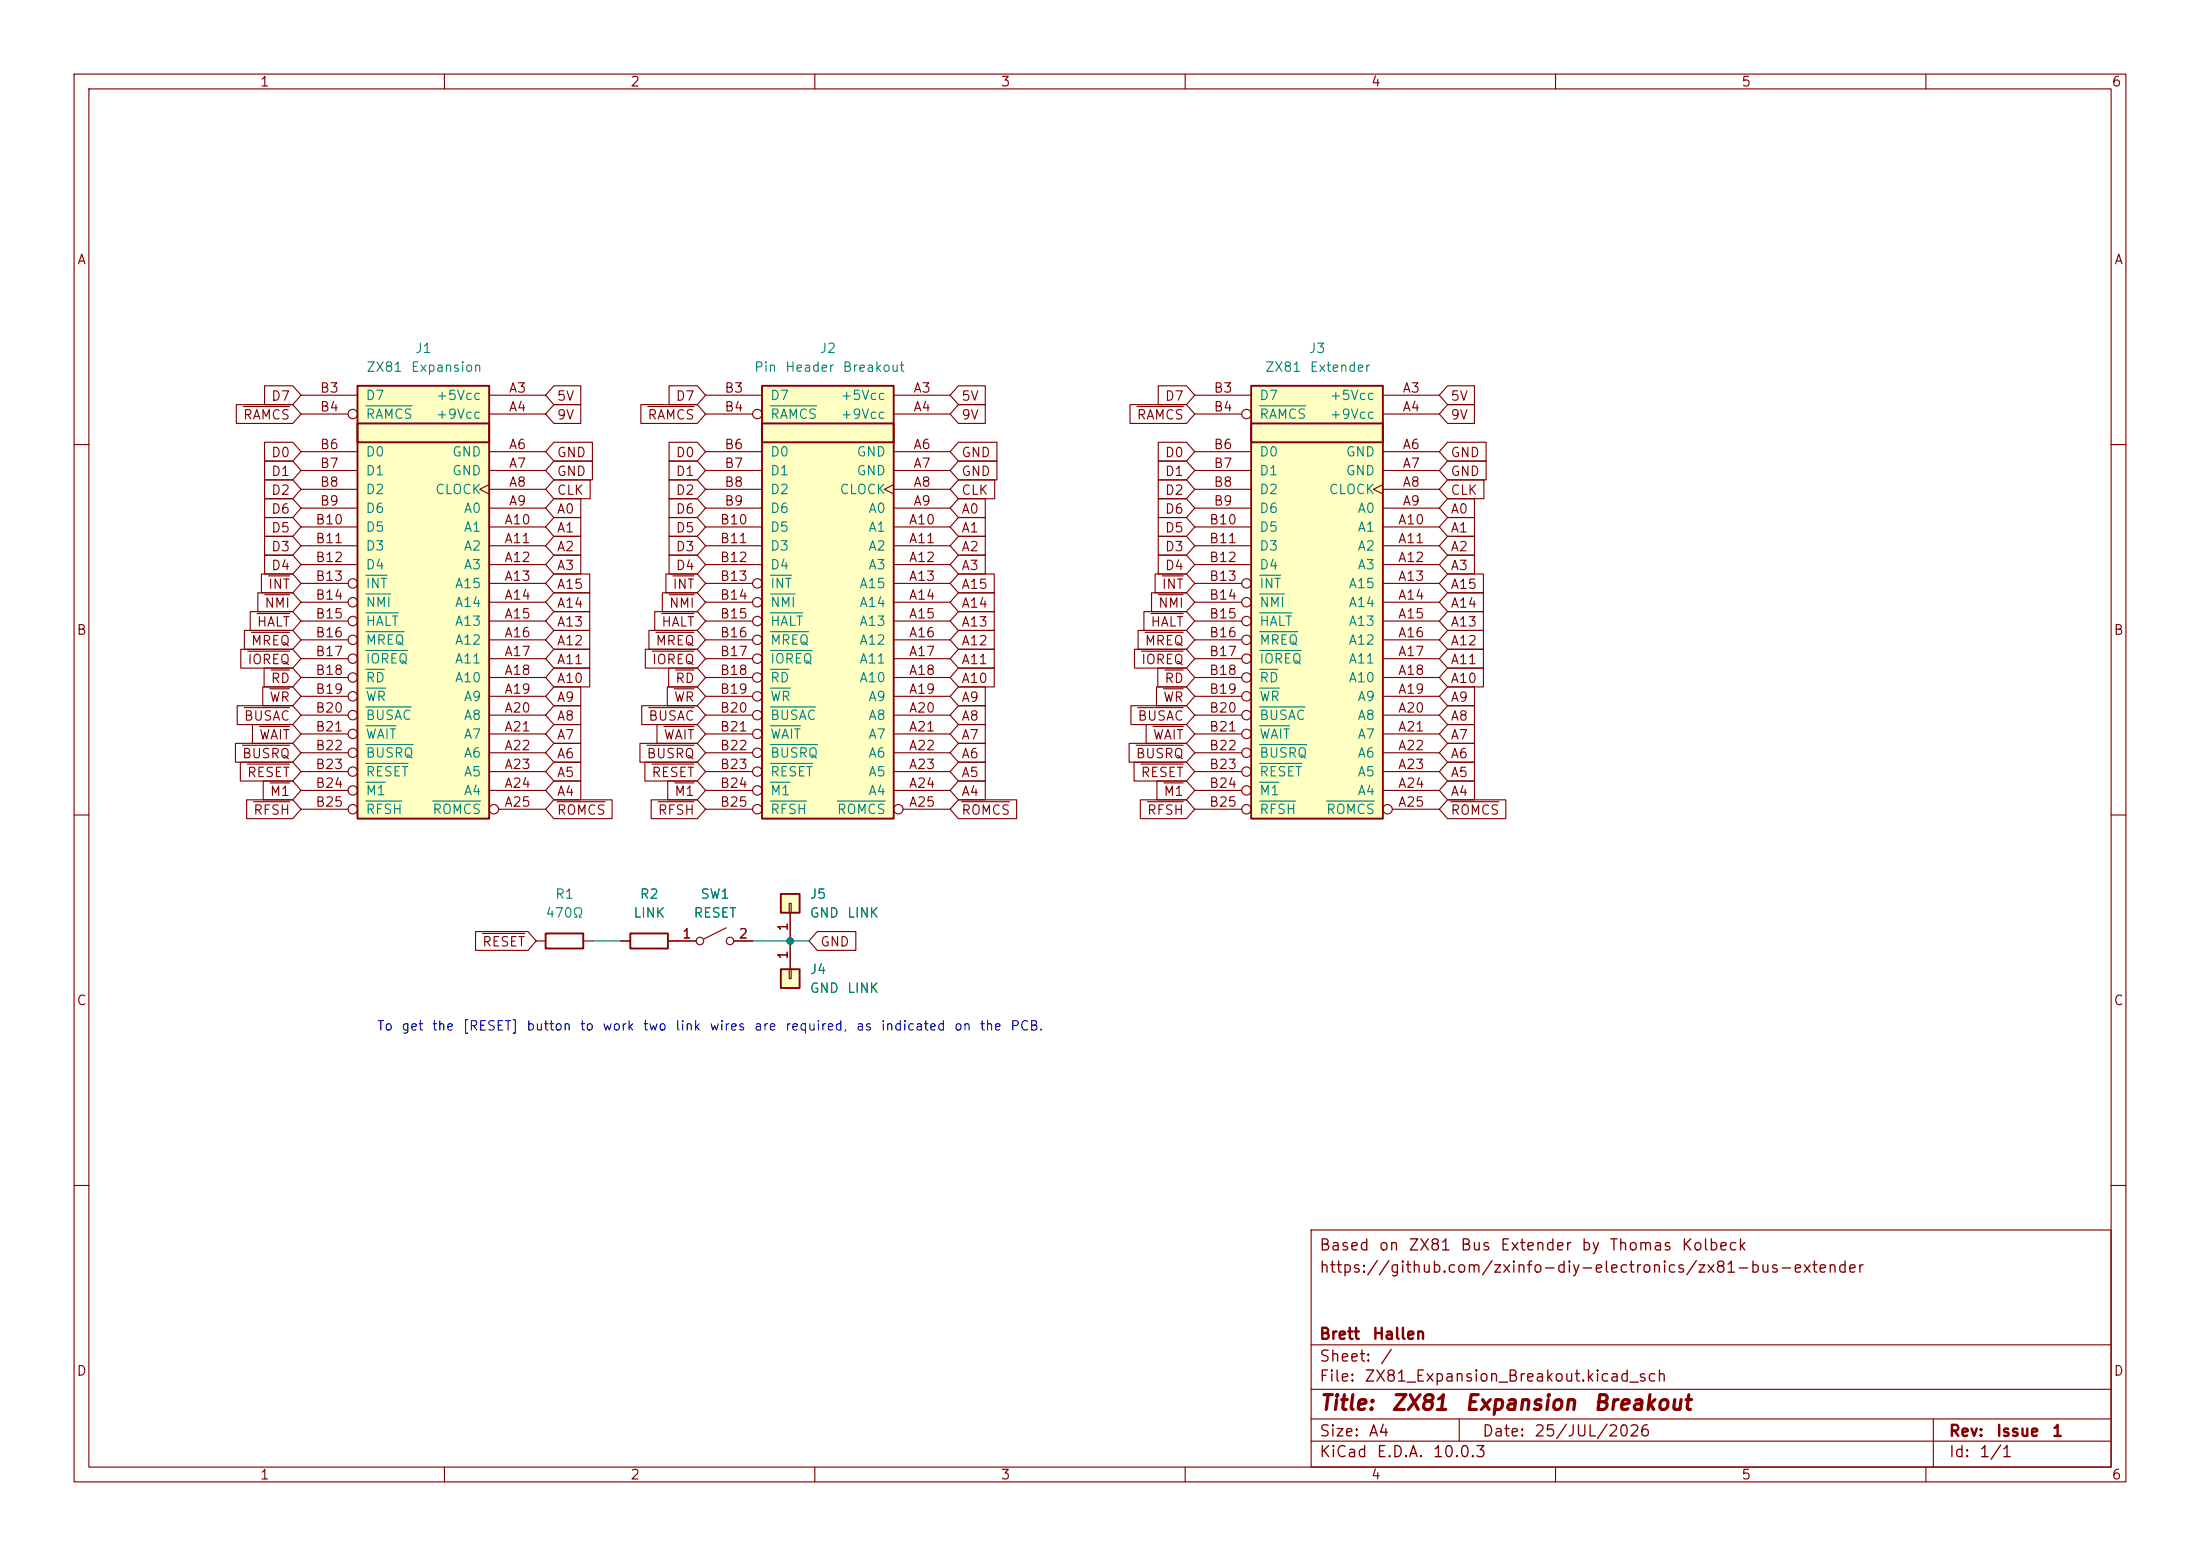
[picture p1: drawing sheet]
<svg xmlns="http://www.w3.org/2000/svg" width="297mm" height="210mm" viewBox="0 0 297 210" stroke-linecap="round" stroke-linejoin="round" font-family="sans-serif">
<g fill="none" stroke="#840000" stroke-width=".15">
<path d="M10 10h277v190h-277zM12 12h273v186h-273zM60 10v2M110 10v2M160 10v2M210 10v2M260 10v2M10 60h2M285 60h2M10 110h2M285 110h2M10 160h2"/>
<path d="M177 166h108v32h-108zM285 160h2M60 198v2M110 198v2M160 198v2M177 194.5h108M177 191.5h108M177 187.5h108M177 181.5h108M197 191.5v3M210 198v2M260 198v2"/>
<path d="M261 191.5v6.5"/>
</g>
<path d="M168.9 52.1h17.8v58.4h-17.8z" fill="#ffffc2"/>
<path d="M168.9 52.1h17.8v58.4h-17.8zM168.9 57.2h17.8v2.5h-17.8z" fill="none" stroke="#840000" stroke-width=".25"/>
<g fill="none" stroke="#840000" stroke-width=".15">
<path d="M161.3 53.3h7.6M161.3 55.9h6.3M186.7 53.3h7.6M186.7 55.9h7.6M161.3 61h7.6M161.3 63.5h7.6M161.3 66h7.6M161.3 68.6h7.6M161.3 71.1h7.6M161.3 73.7h7.6M161.3 76.2h7.6M161.3 78.7h6.3"/>
<path d="M186.7 65.4l-1.3 .6 1.3 .7M186.7 61h7.6M186.7 63.5h7.6M186.7 66h7.6M186.7 68.6h7.6M186.7 71.1h7.6M186.7 73.7h7.6M186.7 76.2h7.6M186.7 78.7h7.6M161.3 81.3h6.3M161.3 83.8h6.3M161.3 86.4h6.3"/>
<path d="M161.3 88.9h6.3M161.3 91.4h6.3M161.3 94h6.3M161.3 96.5h6.3M161.3 99.1h6.3M186.7 81.3h7.6M186.7 83.8h7.6M186.7 86.4h7.6M186.7 88.9h7.6M186.7 91.4h7.6M186.7 94h7.6M186.7 96.5h7.6"/>
<path d="M186.7 99.1h7.6M161.3 101.6h6.3M161.3 104.1h6.3M161.3 106.7h6.3M161.3 109.2h6.3M186.7 101.6h7.6M186.7 104.1h7.6M186.7 106.7h7.6M188 109.2h6.3"/>
<circle cx="168.3" cy="55.9" r=".63"/>
<circle cx="168.3" cy="78.7" r=".63"/>
<circle cx="168.3" cy="88.9" r=".63"/>
<circle cx="168.3" cy="91.4" r=".63"/>
<circle cx="168.3" cy="99.1" r=".63"/>
<circle cx="168.3" cy="86.4" r=".63"/>
<circle cx="168.3" cy="96.5" r=".63"/>
<circle cx="168.3" cy="94" r=".63"/>
<circle cx="168.3" cy="81.3" r=".63"/>
<circle cx="168.3" cy="83.8" r=".63"/>
<circle cx="168.3" cy="104.1" r=".63"/>
<circle cx="168.3" cy="106.7" r=".63"/>
<circle cx="168.3" cy="101.6" r=".63"/>
<circle cx="168.3" cy="109.2" r=".63"/>
<circle cx="187.3" cy="109.2" r=".63"/>
</g>
<g fill="none" stroke="#008484" stroke-width=".15">
<path d="M170.1 54.8h6.2M170.1 77.6h2.8M170.1 80.2h3.3M170.1 82.7h4.3M170.1 85.3h5.1M170.1 87.8h5.6M170.1 90.3h2.4M170.1 92.9h2.6M170.1 95.4h6.1M170.1 98h4M170.1 108.1h4.8M170.1 100.5h6.3"/>
<path d="M170.1 103h5.6M170.1 105.6h2.6M179.1 108.1h6.4"/>
</g>
<path d="M48.3 52.1h17.7v58.4h-17.7z" fill="#ffffc2"/>
<path d="M48.3 52.1h17.7v58.4h-17.7zM48.3 57.2h17.7v2.5h-17.7z" fill="none" stroke="#840000" stroke-width=".25"/>
<g fill="none" stroke="#840000" stroke-width=".15">
<path d="M40.6 53.3h7.7M40.6 55.9h6.4M66 53.3h7.7M66 55.9h7.7M40.6 61h7.7M40.6 63.5h7.7M40.6 66h7.7M40.6 68.6h7.7M40.6 71.1h7.7M40.6 73.7h7.7M40.6 76.2h7.7M40.6 78.7h6.4"/>
<path d="M66 65.4l-1.2 .6 1.2 .7M66 61h7.7M66 63.5h7.7M66 66h7.7M66 68.6h7.7M66 71.1h7.7M66 73.7h7.7M66 76.2h7.7M66 78.7h7.7M40.6 81.3h6.4M40.6 83.8h6.4M40.6 86.4h6.4"/>
<path d="M40.6 88.9h6.4M40.6 91.4h6.4M40.6 94h6.4M40.6 96.5h6.4M40.6 99.1h6.4M66 81.3h7.7M66 83.8h7.7M66 86.4h7.7M66 88.9h7.7M66 91.4h7.7M66 94h7.7M66 96.5h7.7"/>
<path d="M66 99.1h7.7M40.6 101.6h6.4M40.6 104.1h6.4M40.6 106.7h6.4M40.6 109.2h6.4M66 101.6h7.7M66 104.1h7.7M66 106.7h7.7M67.3 109.2h6.4M91.4 127h2.6M98 125.2l-3 1.5M99.1 127h2.5"/>
<circle cx="47.6" cy="55.9" r=".63"/>
<circle cx="47.6" cy="78.7" r=".63"/>
<circle cx="47.6" cy="81.3" r=".63"/>
<circle cx="47.6" cy="88.9" r=".63"/>
<circle cx="47.6" cy="83.8" r=".63"/>
<circle cx="47.6" cy="86.4" r=".63"/>
<circle cx="47.6" cy="91.4" r=".63"/>
<circle cx="47.6" cy="96.5" r=".63"/>
<circle cx="47.6" cy="94" r=".63"/>
<circle cx="47.6" cy="99.1" r=".63"/>
<circle cx="47.6" cy="101.6" r=".63"/>
<circle cx="47.6" cy="106.7" r=".63"/>
<circle cx="47.6" cy="104.1" r=".63"/>
<circle cx="47.6" cy="109.2" r=".63"/>
<circle cx="66.7" cy="109.2" r=".63"/>
<circle cx="94.5" cy="127" r=".51"/>
<circle cx="98.6" cy="127" r=".51"/>
</g>
<g fill="none" stroke="#008484" stroke-width=".15">
<path d="M49.4 54.8h6.2M49.4 77.6h2.9M49.4 80.2h3.3M49.4 82.7h4.4M49.4 85.3h5.2M49.4 87.8h5.6M49.4 90.3h2.5M49.4 92.9h2.7M49.4 95.4h6.1M49.4 98h4.1M49.4 108.1h4.9M49.4 100.5h6.4"/>
<path d="M49.4 103h5.7M49.4 105.6h2.6M58.4 108.1h6.5"/>
</g>
<path d="M105.4 120.7h2.5v2.5h-2.5z" fill="#ffffc2"/>
<path d="M105.4 120.7h2.5v2.5h-2.5z" fill="none" stroke="#840000" stroke-width=".25"/>
<path d="M106.6 121.9h.2v1.3h-.2zM106.7 123.2v3.8" fill="none" stroke="#840000" stroke-width=".15"/>
<path d="M105.4 130.8h2.5v2.6h-2.5z" fill="#ffffc2"/>
<path d="M105.4 130.8h2.5v2.6h-2.5z" fill="none" stroke="#840000" stroke-width=".25"/>
<path d="M106.6 130.8h.2v1.3h-.2zM106.7 127v3.8" fill="none" stroke="#840000" stroke-width=".15"/>
<path d="M102.9 52.1h17.7v58.4h-17.7z" fill="#ffffc2"/>
<path d="M102.9 52.1h17.7v58.4h-17.7zM102.9 57.2h17.7v2.5h-17.7zM73.7 126h5v2h-5zM85.1 126h5.1v2h-5.1z" fill="none" stroke="#840000" stroke-width=".25"/>
<g fill="none" stroke="#840000" stroke-width=".15">
<path d="M31.9 54.6h7.6l1.1 1.3-1.1 1.3h-7.6zM32.8 54.9h6.3M35.7 59.7h3.8l1.1 1.3-1.1 1.2h-3.8zM35.7 52.1h3.8l1.1 1.2-1.1 1.3h-3.8zM74.8 59.7h5.2v2.5h-5.2l-1.1-1.2zM74.8 52.1h3.6v2.5h-3.6l-1.1-1.3zM74.8 54.6h3.6v2.6h-3.6l-1.1-1.3zM86.5 54.6h7.6l1.1 1.3-1.1 1.3h-7.6zM87.5 54.9h6.2M90.3 59.7h3.8l1.1 1.3-1.1 1.2h-3.8zM90.3 52.1h3.8l1.1 1.2-1.1 1.3h-3.8zM95.2 53.3h7.7"/>
<path d="M95.2 55.9h6.4M120.6 53.3h7.7M120.6 55.9h7.7M129.4 59.7h5.2v2.5h-5.2l-1.1-1.2zM129.4 52.1h3.6v2.5h-3.6l-1.1-1.3zM129.4 54.6h3.6v2.6h-3.6l-1.1-1.3zM152.6 54.6h7.6l1.1 1.3-1.1 1.3h-7.6zM153.5 54.9h6.2M156.4 59.7h3.8l1.1 1.3-1.1 1.2h-3.8zM156.4 52.1h3.8l1.1 1.2-1.1 1.3h-3.8zM195.4 54.6h3.7v2.6h-3.7l-1.1-1.3zM195.4 52.1h3.7v2.5h-3.7l-1.1-1.3z"/>
<path d="M195.4 59.7h5.2v2.5h-5.2l-1.1-1.2zM35.3 77.5h4.2l1.1 1.2-1.1 1.3h-4.2zM35.7 74.9h3.8l1.1 1.3-1.1 1.3h-3.8zM35.7 72.4h3.8l1.1 1.3-1.1 1.2h-3.8zM35.7 64.8h3.8l1.1 1.2-1.1 1.3h-3.8zM35.7 69.8h3.8l1.1 1.3-1.1 1.3h-3.8zM35.7 62.2h3.8l1.1 1.3-1.1 1.3h-3.8zM35.7 67.3h3.8l1.1 1.3-1.1 1.3h-3.8zM36.2 77.7h2.9M74.8 77.5h4.8v2.5h-4.8l-1.1-1.3zM74.8 74.9h3.6v2.6h-3.6l-1.1-1.3zM74.8 72.4h3.6v2.5h-3.6l-1.1-1.2z"/>
<path d="M74.8 62.2h5.2v2.6h-5.2l-1.1-1.3zM74.8 69.8h3.6v2.6h-3.6l-1.1-1.3zM74.8 64.8h4.9v2.5h-4.9l-1.1-1.3zM74.8 67.3h3.6v2.6h-3.6l-1.1-1.3zM89.9 77.5h4.2l1.1 1.2-1.1 1.3h-4.2zM90.3 64.8h3.8l1.1 1.2-1.1 1.3h-3.8zM90.3 62.2h3.8l1.1 1.3-1.1 1.3h-3.8zM90.3 67.3h3.8l1.1 1.3-1.1 1.3h-3.8zM90.3 69.8h3.8l1.1 1.3-1.1 1.3h-3.8zM90.3 74.9h3.8l1.1 1.3-1.1 1.3h-3.8zM90.3 72.4h3.8l1.1 1.3-1.1 1.2h-3.8zM90.8 77.7h2.9"/>
<path d="M95.2 61h7.7M95.2 63.5h7.7M95.2 66h7.7M95.2 68.6h7.7M95.2 71.1h7.7M95.2 73.7h7.7M95.2 76.2h7.7M95.2 78.7h6.4M120.6 65.4l-1.2 .6 1.2 .7M120.6 61h7.7M120.6 63.5h7.7M120.6 66h7.7"/>
<path d="M120.6 68.6h7.7M120.6 71.1h7.7M120.6 73.7h7.7M120.6 76.2h7.7M120.6 78.7h7.7M129.4 67.3h3.6v2.6h-3.6l-1.1-1.3zM129.4 64.8h4.9v2.5h-4.9l-1.1-1.3zM129.4 62.2h5.2v2.6h-5.2l-1.1-1.3zM129.4 77.5h4.8v2.5h-4.8l-1.1-1.3zM129.4 74.9h3.6v2.6h-3.6l-1.1-1.3zM129.4 69.8h3.6v2.6h-3.6l-1.1-1.3zM129.4 72.4h3.6v2.5h-3.6l-1.1-1.2z"/>
<path d="M155.9 77.5h4.3l1.1 1.2-1.1 1.3h-4.3zM156.4 72.4h3.8l1.1 1.3-1.1 1.2h-3.8zM156.4 69.8h3.8l1.1 1.3-1.1 1.3h-3.8zM156.4 64.8h3.8l1.1 1.2-1.1 1.3h-3.8zM156.4 67.3h3.8l1.1 1.3-1.1 1.3h-3.8zM156.4 62.2h3.8l1.1 1.3-1.1 1.3h-3.8zM156.4 74.9h3.8l1.1 1.3-1.1 1.3h-3.8zM156.9 77.7h2.8M195.4 64.8h4.9v2.5h-4.9l-1.1-1.3zM195.4 77.5h4.9v2.5h-4.9l-1.1-1.3zM195.4 72.4h3.7v2.5h-3.7l-1.1-1.2zM195.4 74.9h3.7v2.6h-3.7l-1.1-1.3z"/>
<path d="M195.4 62.2h5.2v2.6h-5.2l-1.1-1.3zM195.4 67.3h3.7v2.6h-3.7l-1.1-1.3zM195.4 69.8h3.7v2.6h-3.7l-1.1-1.3zM32 95.2h7.5l1.1 1.3-1.1 1.3h-7.5zM32.5 87.6h7l1.1 1.3-1.1 1.3h-7zM33 95.5h6.1M33 85.1h6.5l1.1 1.3-1.1 1.2h-6.5zM33.5 87.9h5.6M33.8 82.5h5.7l1.1 1.3-1.1 1.3h-5.7zM33.9 85.3h5.2M34.1 97.8h5.4l1.1 1.3-1.1 1.2h-5.4zM34.7 82.8h4.4"/>
<path d="M34.8 80h4.7l1.1 1.3-1.1 1.3h-4.7zM35 98h4.1M35.5 92.7h4l1.1 1.3-1.1 1.3h-4zM35.7 90.2h3.8l1.1 1.2-1.1 1.3h-3.8zM35.7 80.3h3.4M36.4 93h2.7M36.6 90.4h2.5M74.8 97.8h3.6v2.5h-3.6l-1.1-1.2zM74.8 95.2h3.6v2.6h-3.6l-1.1-1.3zM74.8 90.2h4.8v2.5h-4.8l-1.1-1.3zM74.8 87.6h4.8v2.6h-4.8l-1.1-1.3zM74.8 92.7h3.6v2.6h-3.6l-1.1-1.3z"/>
<path d="M74.8 85.1h4.8v2.5h-4.8l-1.1-1.2zM74.8 82.5h4.8v2.6h-4.8l-1.1-1.3zM74.8 80h4.8v2.6h-4.8l-1.1-1.3zM86.6 95.2h7.5l1.1 1.3-1.1 1.3h-7.5zM87.1 87.6h7l1.1 1.3-1.1 1.3h-7zM87.6 95.5h6.1M87.6 85.1h6.5l1.1 1.3-1.1 1.2h-6.5zM88.1 87.9h5.6M88.4 82.5h5.7l1.1 1.3-1.1 1.3h-5.7zM88.5 85.3h5.2M88.7 97.8h5.4l1.1 1.3-1.1 1.2h-5.4zM89.3 82.8h4.4"/>
<path d="M89.4 80h4.7l1.1 1.3-1.1 1.3h-4.7zM89.6 98h4.1M90.1 92.7h4l1.1 1.3-1.1 1.3h-4zM90.3 90.2h3.8l1.1 1.2-1.1 1.3h-3.8zM90.4 80.3h3.3M91 93h2.7M91.2 90.4h2.5M95.2 81.3h6.4M95.2 83.8h6.4M95.2 86.4h6.4M95.2 88.9h6.4M95.2 91.4h6.4"/>
<path d="M95.2 94h6.4M95.2 96.5h6.4M95.2 99.1h6.4M120.6 81.3h7.7M120.6 83.8h7.7M120.6 86.4h7.7M120.6 88.9h7.7M120.6 91.4h7.7M120.6 94h7.7M120.6 96.5h7.7M120.6 99.1h7.7M129.4 85.1h4.8v2.5h-4.8l-1.1-1.2z"/>
<path d="M129.4 80h4.8v2.6h-4.8l-1.1-1.3zM129.4 87.6h4.8v2.6h-4.8l-1.1-1.3zM129.4 90.2h4.8v2.5h-4.8l-1.1-1.3zM129.4 82.5h4.8v2.6h-4.8l-1.1-1.3zM129.4 92.7h3.6v2.6h-3.6l-1.1-1.3zM129.4 95.2h3.6v2.6h-3.6l-1.1-1.3zM129.4 97.8h3.6v2.5h-3.6l-1.1-1.2zM152.7 95.2h7.5l1.1 1.3-1.1 1.3h-7.5zM153.2 87.6h7l1.1 1.3-1.1 1.3h-7zM153.6 95.5h6.1M153.6 85.1h6.6l1.1 1.3-1.1 1.2h-6.6zM154.1 87.9h5.6"/>
<path d="M154.4 82.5h5.8l1.1 1.3-1.1 1.3h-5.8zM154.6 85.3h5.1M154.7 97.8h5.5l1.1 1.3-1.1 1.2h-5.5zM155.4 82.8h4.3M155.5 80h4.7l1.1 1.3-1.1 1.3h-4.7zM155.7 98h4M156.1 92.7h4.1l1.1 1.3-1.1 1.3h-4.1zM156.3 90.2h3.9l1.1 1.2-1.1 1.3h-3.9zM156.4 80.3h3.3M157.1 93h2.6M157.2 90.4h2.5M195.4 92.7h3.7v2.6h-3.7l-1.1-1.3z"/>
<path d="M195.4 95.2h3.7v2.6h-3.7l-1.1-1.3zM195.4 97.8h3.7v2.5h-3.7l-1.1-1.2zM195.4 90.2h4.9v2.5h-4.9l-1.1-1.3zM195.4 85.1h4.9v2.5h-4.9l-1.1-1.2zM195.4 82.5h4.9v2.6h-4.9l-1.1-1.3zM195.4 87.6h4.9v2.6h-4.9l-1.1-1.3zM195.4 80h4.9v2.6h-4.9l-1.1-1.3zM31.8 100.3h7.7l1.1 1.3-1.1 1.3h-7.7zM32.4 102.9h7.1l1.1 1.2-1.1 1.3h-7.1zM32.7 100.6h6.4M33.3 107.9h6.2l1.1 1.3-1.1 1.3h-6.2zM33.4 103.1h5.7"/>
<path d="M34.2 108.2h4.9M35.5 105.4h4l1.1 1.3-1.1 1.3h-4zM36.5 105.7h2.6M74.8 100.3h3.6v2.6h-3.6l-1.1-1.3zM74.8 105.4h3.6v2.6h-3.6l-1.1-1.3zM74.8 102.9h3.6v2.5h-3.6l-1.1-1.3zM74.8 107.9h7.8v2.6h-7.8l-1.1-1.3zM75.2 108.2h6.5M86.4 100.3h7.7l1.1 1.3-1.1 1.3h-7.7zM87.1 102.9h7l1.1 1.2-1.1 1.3h-7zM87.3 100.6h6.4M87.9 107.9h6.2l1.1 1.3-1.1 1.3h-6.2z"/>
<path d="M88 103.1h5.7M88.8 108.2h4.9M90.1 105.4h4l1.1 1.3-1.1 1.3h-4zM91.1 105.7h2.6M95.2 101.6h6.4M95.2 104.1h6.4M95.2 106.7h6.4M95.2 109.2h6.4M120.6 101.6h7.7M120.6 104.1h7.7M120.6 106.7h7.7M121.9 109.2h6.4"/>
<path d="M129.4 105.4h3.6v2.6h-3.6l-1.1-1.3zM129.4 100.3h3.6v2.6h-3.6l-1.1-1.3zM129.4 102.9h3.6v2.5h-3.6l-1.1-1.3zM129.4 107.9h7.8v2.6h-7.8l-1.1-1.3zM129.8 108.2h6.5M152.4 100.3h7.8l1.1 1.3-1.1 1.3h-7.8zM153.1 102.9h7.1l1.1 1.2-1.1 1.3h-7.1zM153.4 100.6h6.3M153.9 107.9h6.3l1.1 1.3-1.1 1.3h-6.3zM154 103.1h5.7M154.9 108.2h4.8M156.2 105.4h4l1.1 1.3-1.1 1.3h-4z"/>
<path d="M157.1 105.7h2.6M195.4 105.4h3.7v2.6h-3.7l-1.1-1.3zM195.4 100.3h3.7v2.6h-3.7l-1.1-1.3zM195.4 107.9h7.9v2.6h-7.9l-1.1-1.3zM195.4 102.9h3.7v2.5h-3.7l-1.1-1.3zM195.9 108.2h6.4M64.2 125.7h7.1l1.1 1.3-1.1 1.3h-7.1zM65.1 126h5.7M72.4 127h1.3M78.7 127h1.3M83.8 127h1.3M90.2 127h3.8"/>
<path d="M99.1 127h2.5M106.7 123.2v7.6M110.3 125.7h5.2v2.6h-5.2l-1.1-1.3z"/>
<circle cx="102.2" cy="55.9" r=".63"/>
<circle cx="102.2" cy="78.7" r=".63"/>
<circle cx="102.2" cy="81.3" r=".63"/>
<circle cx="102.2" cy="83.8" r=".63"/>
<circle cx="102.2" cy="88.9" r=".63"/>
<circle cx="102.2" cy="86.4" r=".63"/>
<circle cx="102.2" cy="96.5" r=".63"/>
<circle cx="102.2" cy="91.4" r=".63"/>
<circle cx="102.2" cy="94" r=".63"/>
<circle cx="102.2" cy="99.1" r=".63"/>
<circle cx="102.2" cy="101.6" r=".63"/>
<circle cx="102.2" cy="109.2" r=".63"/>
<circle cx="102.2" cy="106.7" r=".63"/>
<circle cx="102.2" cy="104.1" r=".63"/>
<circle cx="121.3" cy="109.2" r=".63"/>
</g>
<g fill="none" stroke="#008484" stroke-width=".15">
<path d="M104 54.8h6.3M104 77.6h2.9M104 80.2h3.3M104 82.7h4.4M104 85.3h5.2M104 87.8h5.6M104 90.3h2.5M104 92.9h2.7M104 95.4h6.1M104 98h4.1M104 108.1h4.9M104 100.5h6.4"/>
<path d="M104 103h5.7M104 105.6h2.6M113 108.1h6.5"/>
</g>
<path d="M80 127h3.8M101.6 127h7.6" fill="none" stroke="#008400" stroke-width=".15"/>
<circle cx="106.7" cy="127" r=".46" fill="#008400" stroke="#008400" stroke-width=".14"/>
<g font-size="2" fill="#840000">
<text x="178" y="190.8">Title:</text>
<text x="187.7" y="190.8">ZX81</text>
<text x="197.6" y="190.8">Expansion</text>
<text x="215" y="190.8">Breakout</text>
</g>
<g font-size="1.5" fill="#840000">
<text x="178" y="172.2">https://github.com/zxinfo-diy-electronics/zx81-bus-extender</text>
<text x="178" y="169.2">Based</text>
<text x="186" y="169.2">on</text>
<text x="190" y="169.2">ZX81</text>
<text x="197" y="169.2">Bus</text>
<text x="202.4" y="169.2">Extender</text>
<text x="213.4" y="169.2">by</text>
<text x="217.2" y="169.2">Thomas</text>
<text x="226.9" y="169.2">Kolbeck</text>
<text x="178" y="184.2">Sheet:</text>
<text x="178" y="181.2">Brett</text>
<text x="185.2" y="181.2">Hallen</text>
<text x="186.2" y="184.2">/</text>
<text x="178" y="186.9">File:</text>
<text x="184.1" y="186.9">ZX81_Expansion_Breakout.kicad_sch</text>
<text x="178" y="197.1">KiCad</text>
<text x="178" y="194.3">Size:</text>
<text x="184.7" y="194.3">A4</text>
<text x="185.7" y="197.1">E.D.A.</text>
<text x="193.3" y="197.1">10.0.3</text>
<text x="200" y="194.3">Date:</text>
<text x="207" y="194.3">25/JUL/2026</text>
<text x="263" y="194.3">Rev:</text>
<text x="263" y="197.1">Id:</text>
<text x="267.1" y="197.1">1/1</text>
<text x="269.4" y="194.3">Issue</text>
<text x="276.9" y="194.3">1</text>
</g>
<g font-size="1.3" fill="#840000">
<text x="35" y="12">1</text>
<text x="85" y="12">2</text>
<text x="135" y="12">3</text>
<text x="185" y="12">4</text>
<text x="235" y="12">5</text>
<text x="285" y="12">6</text>
<text x="10.3" y="36">A</text>
<text x="285.3" y="36">A</text>
<text x="43.1" y="53.3">B3</text>
<text x="68.6" y="53.3">A3</text>
<text x="97.7" y="53.3">B3</text>
<text x="123.2" y="53.3">A3</text>
<text x="163.8" y="53.3">B3</text>
<text x="189.2" y="53.3">A3</text>
<text x="32.7" y="56.9">RAMCS</text>
<text x="36.5" y="54.4">D7</text>
<text x="43.1" y="55.9">B4</text>
<text x="68.6" y="55.9">A4</text>
<text x="75.1" y="54.4">5V</text>
<text x="75.1" y="56.9">9V</text>
<text x="87.3" y="56.9">RAMCS</text>
<text x="91.1" y="54.4">D7</text>
<text x="97.7" y="55.9">B4</text>
<text x="123.2" y="55.9">A4</text>
<text x="129.7" y="54.4">5V</text>
<text x="129.7" y="56.9">9V</text>
<text x="153.4" y="56.9">RAMCS</text>
<text x="157.2" y="54.4">D7</text>
<text x="163.8" y="55.9">B4</text>
<text x="189.2" y="55.9">A4</text>
<text x="195.7" y="56.9">9V</text>
<text x="195.7" y="54.4">5V</text>
<text x="36.5" y="64.6">D1</text>
<text x="36.5" y="62">D0</text>
<text x="43.1" y="60.9">B6</text>
<text x="43.1" y="63.5">B7</text>
<text x="68.6" y="60.9">A6</text>
<text x="68.6" y="63.5">A7</text>
<text x="75.1" y="62">GND</text>
<text x="75.1" y="64.6">GND</text>
<text x="91.1" y="64.6">D1</text>
<text x="91.1" y="62">D0</text>
<text x="97.7" y="60.9">B6</text>
<text x="97.7" y="63.5">B7</text>
<text x="123.2" y="60.9">A6</text>
<text x="123.2" y="63.5">A7</text>
<text x="129.7" y="62">GND</text>
<text x="129.7" y="64.6">GND</text>
<text x="157.2" y="62">D0</text>
<text x="157.2" y="64.6">D1</text>
<text x="163.8" y="60.9">B6</text>
<text x="163.8" y="63.5">B7</text>
<text x="189.2" y="60.9">A6</text>
<text x="189.2" y="63.5">A7</text>
<text x="195.7" y="64.6">GND</text>
<text x="195.7" y="62">GND</text>
<text x="36.5" y="67.1">D2</text>
<text x="36.5" y="69.6">D6</text>
<text x="42.5" y="71.1">B10</text>
<text x="43.1" y="66">B8</text>
<text x="43.1" y="68.6">B9</text>
<text x="68" y="71.1">A10</text>
<text x="68.6" y="66">A8</text>
<text x="68.6" y="68.6">A9</text>
<text x="75.1" y="67.1">CLK</text>
<text x="75.1" y="69.6">A0</text>
<text x="91.1" y="67.1">D2</text>
<text x="91.1" y="69.6">D6</text>
<text x="97.1" y="71.1">B10</text>
<text x="97.7" y="66">B8</text>
<text x="97.7" y="68.6">B9</text>
<text x="122.6" y="71.1">A10</text>
<text x="123.2" y="66">A8</text>
<text x="123.2" y="68.6">A9</text>
<text x="129.7" y="69.6">A0</text>
<text x="129.7" y="67.1">CLK</text>
<text x="157.2" y="67.1">D2</text>
<text x="157.2" y="69.6">D6</text>
<text x="163.2" y="71.1">B10</text>
<text x="163.8" y="66">B8</text>
<text x="163.8" y="68.6">B9</text>
<text x="188.6" y="71.1">A10</text>
<text x="189.2" y="66">A8</text>
<text x="189.2" y="68.6">A9</text>
<text x="195.7" y="67.1">CLK</text>
<text x="195.7" y="69.6">A0</text>
<text x="36.5" y="77.3">D4</text>
<text x="36.5" y="74.7">D3</text>
<text x="36.5" y="72.2">D5</text>
<text x="42.5" y="73.6">B11</text>
<text x="42.5" y="76.2">B12</text>
<text x="68" y="73.6">A11</text>
<text x="68" y="76.2">A12</text>
<text x="75.1" y="77.3">A3</text>
<text x="75.1" y="74.7">A2</text>
<text x="75.1" y="72.2">A1</text>
<text x="91.1" y="72.2">D5</text>
<text x="91.1" y="77.3">D4</text>
<text x="91.1" y="74.7">D3</text>
<text x="97.1" y="73.6">B11</text>
<text x="97.1" y="76.2">B12</text>
<text x="122.6" y="73.6">A11</text>
<text x="122.6" y="76.2">A12</text>
<text x="129.7" y="77.3">A3</text>
<text x="129.7" y="72.2">A1</text>
<text x="129.7" y="74.7">A2</text>
<text x="157.2" y="74.7">D3</text>
<text x="157.2" y="72.2">D5</text>
<text x="157.2" y="77.3">D4</text>
<text x="163.2" y="73.6">B11</text>
<text x="163.2" y="76.2">B12</text>
<text x="188.6" y="73.6">A11</text>
<text x="188.6" y="76.2">A12</text>
<text x="195.7" y="74.7">A2</text>
<text x="195.7" y="77.3">A3</text>
<text x="195.7" y="72.2">A1</text>
<text x="35.6" y="82.3">NMI</text>
<text x="36.1" y="79.8">INT</text>
<text x="42.5" y="78.7">B13</text>
<text x="42.5" y="81.3">B14</text>
<text x="42.5" y="83.8">B15</text>
<text x="68" y="78.7">A13</text>
<text x="68" y="81.3">A14</text>
<text x="68" y="83.8">A15</text>
<text x="75.1" y="79.8">A15</text>
<text x="75.1" y="82.3">A14</text>
<text x="90.2" y="82.3">NMI</text>
<text x="90.7" y="79.8">INT</text>
<text x="97.1" y="78.7">B13</text>
<text x="97.1" y="81.3">B14</text>
<text x="97.1" y="83.8">B15</text>
<text x="122.6" y="78.7">A13</text>
<text x="122.6" y="81.3">A14</text>
<text x="122.6" y="83.8">A15</text>
<text x="129.7" y="82.3">A14</text>
<text x="129.7" y="79.8">A15</text>
<text x="156.3" y="82.3">NMI</text>
<text x="156.8" y="79.8">INT</text>
<text x="163.2" y="78.7">B13</text>
<text x="163.2" y="81.3">B14</text>
<text x="163.2" y="83.8">B15</text>
<text x="188.6" y="78.7">A13</text>
<text x="188.6" y="81.3">A14</text>
<text x="188.6" y="83.8">A15</text>
<text x="195.7" y="79.8">A15</text>
<text x="195.7" y="82.3">A14</text>
<text x="10.3" y="86">B</text>
<text x="33.3" y="90">IOREQ</text>
<text x="33.8" y="87.4">MREQ</text>
<text x="34.6" y="84.9">HALT</text>
<text x="42.5" y="86.3">B16</text>
<text x="42.5" y="88.9">B17</text>
<text x="68" y="86.3">A16</text>
<text x="68" y="88.9">A17</text>
<text x="75.1" y="90">A11</text>
<text x="75.1" y="87.4">A12</text>
<text x="75.1" y="84.9">A13</text>
<text x="87.9" y="90">IOREQ</text>
<text x="88.4" y="87.4">MREQ</text>
<text x="89.2" y="84.9">HALT</text>
<text x="97.1" y="86.3">B16</text>
<text x="97.1" y="88.9">B17</text>
<text x="122.6" y="86.3">A16</text>
<text x="122.6" y="88.9">A17</text>
<text x="129.7" y="87.4">A12</text>
<text x="129.7" y="90">A11</text>
<text x="129.7" y="84.9">A13</text>
<text x="154" y="90">IOREQ</text>
<text x="154.5" y="87.4">MREQ</text>
<text x="155.2" y="84.9">HALT</text>
<text x="163.2" y="86.3">B16</text>
<text x="163.2" y="88.9">B17</text>
<text x="188.6" y="86.3">A16</text>
<text x="188.6" y="88.9">A17</text>
<text x="195.7" y="87.4">A12</text>
<text x="195.7" y="84.9">A13</text>
<text x="195.7" y="90">A11</text>
<text x="285.3" y="86">B</text>
<text x="36.3" y="95">WR</text>
<text x="36.5" y="92.5">RD</text>
<text x="42.5" y="91.4">B18</text>
<text x="42.5" y="94">B19</text>
<text x="68" y="91.4">A18</text>
<text x="68" y="94">A19</text>
<text x="75.1" y="92.5">A10</text>
<text x="75.1" y="95">A9</text>
<text x="90.9" y="95">WR</text>
<text x="91.1" y="92.5">RD</text>
<text x="97.1" y="91.4">B18</text>
<text x="97.1" y="94">B19</text>
<text x="122.6" y="91.4">A18</text>
<text x="122.6" y="94">A19</text>
<text x="129.7" y="92.5">A10</text>
<text x="129.7" y="95">A9</text>
<text x="156.9" y="95">WR</text>
<text x="157.1" y="92.5">RD</text>
<text x="163.2" y="91.4">B18</text>
<text x="163.2" y="94">B19</text>
<text x="188.6" y="91.4">A18</text>
<text x="188.6" y="94">A19</text>
<text x="195.7" y="95">A9</text>
<text x="195.7" y="92.5">A10</text>
<text x="32.8" y="97.6">BUSAC</text>
<text x="34.9" y="100.1">WAIT</text>
<text x="42.5" y="96.5">B20</text>
<text x="42.5" y="99">B21</text>
<text x="42.5" y="101.6">B22</text>
<text x="68" y="96.5">A20</text>
<text x="68" y="99">A21</text>
<text x="68" y="101.6">A22</text>
<text x="75.1" y="100.1">A7</text>
<text x="75.1" y="97.6">A8</text>
<text x="87.4" y="97.6">BUSAC</text>
<text x="89.5" y="100.1">WAIT</text>
<text x="97.1" y="96.5">B20</text>
<text x="97.1" y="99">B21</text>
<text x="97.1" y="101.6">B22</text>
<text x="122.6" y="96.5">A20</text>
<text x="122.6" y="99">A21</text>
<text x="122.6" y="101.6">A22</text>
<text x="129.7" y="97.6">A8</text>
<text x="129.7" y="100.1">A7</text>
<text x="153.5" y="97.6">BUSAC</text>
<text x="155.5" y="100.1">WAIT</text>
<text x="163.2" y="96.5">B20</text>
<text x="163.2" y="99">B21</text>
<text x="163.2" y="101.6">B22</text>
<text x="188.6" y="96.5">A20</text>
<text x="188.6" y="99">A21</text>
<text x="188.6" y="101.6">A22</text>
<text x="195.7" y="97.6">A8</text>
<text x="195.7" y="100.1">A7</text>
<text x="32.6" y="102.7">BUSRQ</text>
<text x="33.3" y="105.2">RESET</text>
<text x="36.3" y="107.7">M1</text>
<text x="42.5" y="104.1">B23</text>
<text x="42.5" y="106.7">B24</text>
<text x="68" y="104.1">A23</text>
<text x="68" y="106.7">A24</text>
<text x="75.1" y="102.7">A6</text>
<text x="75.1" y="107.7">A4</text>
<text x="75.1" y="105.2">A5</text>
<text x="87.2" y="102.7">BUSRQ</text>
<text x="87.9" y="105.2">RESET</text>
<text x="91" y="107.7">M1</text>
<text x="97.1" y="104.1">B23</text>
<text x="97.1" y="106.7">B24</text>
<text x="122.6" y="104.1">A23</text>
<text x="122.6" y="106.7">A24</text>
<text x="129.7" y="107.7">A4</text>
<text x="129.7" y="102.7">A6</text>
<text x="129.7" y="105.2">A5</text>
<text x="153.2" y="102.7">BUSRQ</text>
<text x="153.9" y="105.2">RESET</text>
<text x="157" y="107.7">M1</text>
<text x="163.2" y="104.1">B23</text>
<text x="163.2" y="106.7">B24</text>
<text x="188.6" y="104.1">A23</text>
<text x="188.6" y="106.7">A24</text>
<text x="195.7" y="107.7">A4</text>
<text x="195.7" y="102.7">A6</text>
<text x="195.7" y="105.2">A5</text>
<text x="34.1" y="110.3">RFSH</text>
<text x="42.5" y="109.2">B25</text>
<text x="68" y="109.2">A25</text>
<text x="75.1" y="110.3">ROMCS</text>
<text x="88.7" y="110.3">RFSH</text>
<text x="97.1" y="109.2">B25</text>
<text x="122.6" y="109.2">A25</text>
<text x="129.7" y="110.3">ROMCS</text>
<text x="154.8" y="110.3">RFSH</text>
<text x="163.2" y="109.2">B25</text>
<text x="188.6" y="109.2">A25</text>
<text x="195.7" y="110.3">ROMCS</text>
<text x="106.7" y="125.8" transform="rotate(-90 106.7 125.8)">1</text>
<text x="65" y="128.1">RESET</text>
<text x="92" y="127">1</text>
<text x="99.6" y="127">2</text>
<text x="106.7" y="129.6" transform="rotate(-90 106.7 129.6)">1</text>
<text x="110.6" y="128.1">GND</text>
<text x="10.3" y="136">C</text>
<text x="285.3" y="136">C</text>
<text x="10.3" y="186">D</text>
<text x="285.3" y="186">D</text>
<text x="35" y="200">1</text>
<text x="85" y="200">2</text>
<text x="135" y="200">3</text>
<text x="185" y="200">4</text>
<text x="235" y="200">5</text>
<text x="285" y="200">6</text>
</g>
<g font-size="1.3" fill="#008484">
<text x="56" y="48">J1</text>
<text x="110.6" y="48">J2</text>
<text x="176.6" y="48">J3</text>
<text x="49.4" y="50.5">ZX81</text>
<text x="55.4" y="50.5">Expansion</text>
<text x="101.7" y="50.5">Pin</text>
<text x="105.9" y="50.5">Header</text>
<text x="113.7" y="50.5">Breakout</text>
<text x="170.7" y="50.5">ZX81</text>
<text x="176.7" y="50.5">Extender</text>
<text x="49.3" y="54.3">D7</text>
<text x="49.3" y="56.9">RAMCS</text>
<text x="58.8" y="54.3">+5Vcc</text>
<text x="58.8" y="56.9">+9Vcc</text>
<text x="103.9" y="54.3">D7</text>
<text x="103.9" y="56.9">RAMCS</text>
<text x="113.4" y="54.3">+5Vcc</text>
<text x="113.4" y="56.9">+9Vcc</text>
<text x="169.9" y="54.3">D7</text>
<text x="169.9" y="56.9">RAMCS</text>
<text x="179.4" y="54.3">+5Vcc</text>
<text x="179.4" y="56.9">+9Vcc</text>
<text x="49.3" y="61.9">D0</text>
<text x="49.3" y="64.5">D1</text>
<text x="61" y="61.9">GND</text>
<text x="61" y="64.5">GND</text>
<text x="103.9" y="61.9">D0</text>
<text x="103.9" y="64.5">D1</text>
<text x="115.6" y="61.9">GND</text>
<text x="115.6" y="64.5">GND</text>
<text x="169.9" y="61.9">D0</text>
<text x="169.9" y="64.5">D1</text>
<text x="181.6" y="61.9">GND</text>
<text x="181.6" y="64.5">GND</text>
<text x="49.3" y="67">D2</text>
<text x="49.3" y="69.6">D6</text>
<text x="58.7" y="67">CLOCK</text>
<text x="62.5" y="69.6">A0</text>
<text x="103.9" y="67">D2</text>
<text x="103.9" y="69.6">D6</text>
<text x="113.3" y="67">CLOCK</text>
<text x="117.1" y="69.6">A0</text>
<text x="169.9" y="67">D2</text>
<text x="169.9" y="69.6">D6</text>
<text x="179.3" y="67">CLOCK</text>
<text x="183.2" y="69.6">A0</text>
<text x="49.3" y="72.1">D5</text>
<text x="49.3" y="74.6">D3</text>
<text x="49.3" y="77.2">D4</text>
<text x="62.5" y="72.1">A1</text>
<text x="62.5" y="74.6">A2</text>
<text x="62.5" y="77.2">A3</text>
<text x="103.9" y="72.1">D5</text>
<text x="103.9" y="74.6">D3</text>
<text x="103.9" y="77.2">D4</text>
<text x="117.1" y="72.1">A1</text>
<text x="117.1" y="74.6">A2</text>
<text x="117.1" y="77.2">A3</text>
<text x="169.9" y="72.1">D5</text>
<text x="169.9" y="74.6">D3</text>
<text x="169.9" y="77.2">D4</text>
<text x="183.2" y="72.1">A1</text>
<text x="183.2" y="74.6">A2</text>
<text x="183.2" y="77.2">A3</text>
<text x="49.3" y="79.7">INT</text>
<text x="49.3" y="82.3">NMI</text>
<text x="61.3" y="79.7">A15</text>
<text x="61.3" y="82.3">A14</text>
<text x="103.9" y="79.7">INT</text>
<text x="103.9" y="82.3">NMI</text>
<text x="115.9" y="79.7">A15</text>
<text x="115.9" y="82.3">A14</text>
<text x="169.9" y="79.7">INT</text>
<text x="169.9" y="82.3">NMI</text>
<text x="182" y="79.7">A15</text>
<text x="182" y="82.3">A14</text>
<text x="49.3" y="84.8">HALT</text>
<text x="49.3" y="87.3">MREQ</text>
<text x="49.3" y="89.9">IOREQ</text>
<text x="61.3" y="84.8">A13</text>
<text x="61.3" y="87.3">A12</text>
<text x="61.3" y="89.9">A11</text>
<text x="103.9" y="84.8">HALT</text>
<text x="103.9" y="87.3">MREQ</text>
<text x="103.9" y="89.9">IOREQ</text>
<text x="115.9" y="84.8">A13</text>
<text x="115.9" y="87.3">A12</text>
<text x="115.9" y="89.9">A11</text>
<text x="169.9" y="84.8">HALT</text>
<text x="169.9" y="87.3">MREQ</text>
<text x="169.9" y="89.9">IOREQ</text>
<text x="182" y="84.8">A13</text>
<text x="182" y="87.3">A12</text>
<text x="182" y="89.9">A11</text>
<text x="49.3" y="92.4">RD</text>
<text x="49.3" y="95">WR</text>
<text x="61.3" y="92.4">A10</text>
<text x="62.5" y="95">A9</text>
<text x="103.9" y="92.4">RD</text>
<text x="103.9" y="95">WR</text>
<text x="115.9" y="92.4">A10</text>
<text x="117.1" y="95">A9</text>
<text x="169.9" y="92.4">RD</text>
<text x="169.9" y="95">WR</text>
<text x="182" y="92.4">A10</text>
<text x="183.2" y="95">A9</text>
<text x="49.3" y="97.5">BUSAC</text>
<text x="49.3" y="100">WAIT</text>
<text x="62.5" y="97.5">A8</text>
<text x="62.5" y="100">A7</text>
<text x="103.9" y="97.5">BUSAC</text>
<text x="103.9" y="100">WAIT</text>
<text x="117.1" y="97.5">A8</text>
<text x="117.1" y="100">A7</text>
<text x="169.9" y="97.5">BUSAC</text>
<text x="169.9" y="100">WAIT</text>
<text x="183.2" y="97.5">A8</text>
<text x="183.2" y="100">A7</text>
<text x="49.3" y="102.6">BUSRQ</text>
<text x="49.3" y="105.1">RESET</text>
<text x="49.3" y="107.7">M1</text>
<text x="62.5" y="102.6">A6</text>
<text x="62.5" y="105.1">A5</text>
<text x="62.5" y="107.7">A4</text>
<text x="103.9" y="102.6">BUSRQ</text>
<text x="103.9" y="105.1">RESET</text>
<text x="103.9" y="107.7">M1</text>
<text x="117.1" y="102.6">A6</text>
<text x="117.1" y="105.1">A5</text>
<text x="117.1" y="107.7">A4</text>
<text x="169.9" y="102.6">BUSRQ</text>
<text x="169.9" y="105.1">RESET</text>
<text x="169.9" y="107.7">M1</text>
<text x="183.2" y="102.6">A6</text>
<text x="183.2" y="105.1">A5</text>
<text x="183.2" y="107.7">A4</text>
<text x="49.3" y="110.2">RFSH</text>
<text x="58.3" y="110.2">ROMCS</text>
<text x="103.9" y="110.2">RFSH</text>
<text x="112.9" y="110.2">ROMCS</text>
<text x="169.9" y="110.2">RFSH</text>
<text x="178.9" y="110.2">ROMCS</text>
<text x="73.6" y="124.2">470Ω</text>
<text x="74.9" y="121.6">R1</text>
<text x="85.4" y="124.2">LINK</text>
<text x="86.3" y="121.6">R2</text>
<text x="93.5" y="124.2">RESET</text>
<text x="94.5" y="121.6">SW1</text>
<text x="109.2" y="121.6">J5</text>
<text x="109.2" y="124.2">GND</text>
<text x="114.3" y="124.2">LINK</text>
<text x="109.2" y="131.8">J4</text>
<text x="109.2" y="134.3">GND</text>
<text x="114.3" y="134.3">LINK</text>
</g>
<g font-size="1.3" fill="#0000c2">
<text x="50.8" y="139.4">To</text>
<text x="54.1" y="139.4">get</text>
<text x="58.2" y="139.4">the</text>
<text x="62.4" y="139.4">[RESET]</text>
<text x="71" y="139.4">button</text>
<text x="78.2" y="139.4">to</text>
<text x="81.2" y="139.4">work</text>
<text x="86.7" y="139.4">two</text>
<text x="91.1" y="139.4">link</text>
<text x="95.7" y="139.4">wires</text>
<text x="101.7" y="139.4">are</text>
<text x="105.9" y="139.4">required,</text>
<text x="115.5" y="139.4">as</text>
<text x="118.8" y="139.4">indicated</text>
<text x="128.7" y="139.4">on</text>
<text x="132.2" y="139.4">the</text>
<text x="136.3" y="139.4">PCB.</text>
</g>
</svg>
